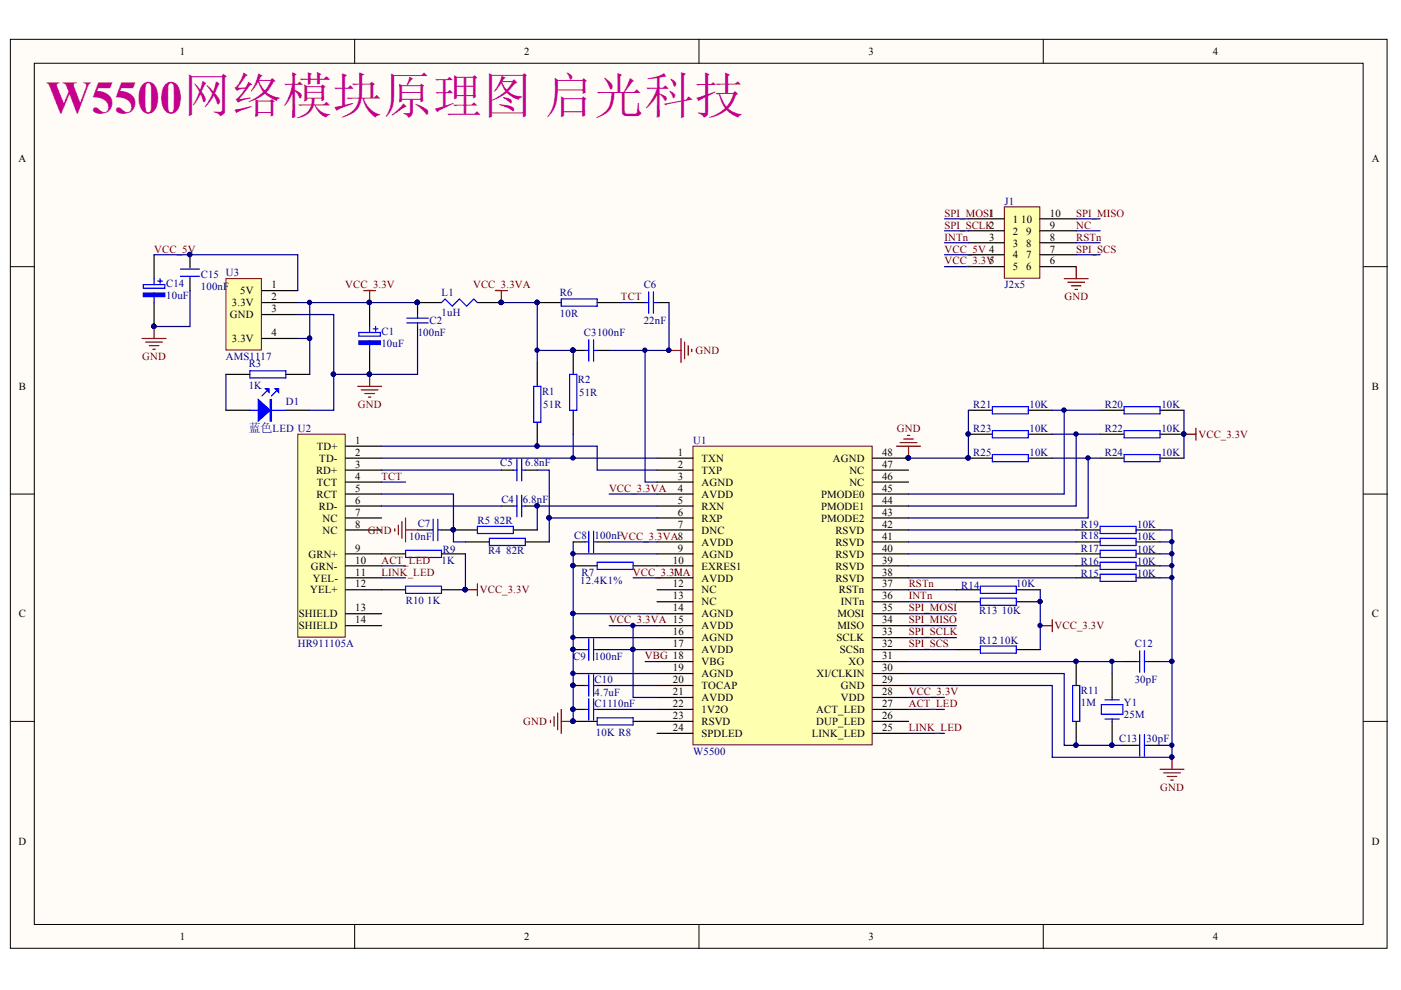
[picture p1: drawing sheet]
<svg xmlns="http://www.w3.org/2000/svg" width="297mm" height="210mm" viewBox="0 0 297 210" stroke-linecap="round" stroke-linejoin="round" font-family="sans-serif">
<g fill="#fffcf8" stroke="#000" stroke-width=".21">
<path d="M2.2 8.3h291.9v192.8h-291.9z"/>
<path d="M7.3 13.4h281.7v182.6h-281.7z"/>
</g>
<path d="M75.2 8.3v5.1M148.2 8.3v5.1M221.2 8.3v5.1M2.2 56.5h5.1M289.1 56.5h5.1M2.2 104.7h5.1M289.1 104.7h5.1M2.2 153h5.1M289.1 153h5.1M75.2 196.1v5.1M148.2 196.1v5.1M221.2 196.1v5.1" fill="none" stroke="#000" stroke-width=".21"/>
<path d="M146.9 94.6h38v63.3h-38z" fill="#ffffb0" stroke="#800000" stroke-width=".21"/>
<g fill="none" stroke="#000" stroke-width=".25">
<path d="M139.3 97.1h7.6M139.3 99.7h7.6M185 97.1h7.6M185 99.7h7.6M139.3 102.2h7.6M139.3 104.7h7.6M139.3 107.3h7.6M139.3 109.8h7.6M139.3 112.4h7.6M139.3 114.9h7.6M139.3 117.4h7.6M139.3 120h7.6"/>
<path d="M185 102.2h7.6M185 104.7h7.6M185 107.3h7.6M185 109.8h7.6M185 112.4h7.6M185 114.9h7.6M185 117.4h7.6M185 120h7.6M139.3 122.5h7.6M139.3 125h7.6M139.3 127.6h7.6M139.3 130.1h7.6"/>
<path d="M139.3 132.7h7.6M139.3 135.2h7.6M139.3 137.7h7.6M185 122.5h7.6M185 125h7.6M185 127.6h7.6M185 130.1h7.6M185 132.7h7.6M185 135.2h7.6M185 137.7h7.6M139.3 140.3h7.6M139.3 142.8h7.6"/>
<path d="M139.3 145.3h7.6M139.3 147.9h7.6M139.3 150.4h7.6M139.3 153h7.6M139.3 155.5h7.6M185 140.3h7.6M185 142.8h7.6M185 145.3h7.6M185 147.9h7.6M185 150.4h7.6M185 153h7.6M185 155.5h7.6"/>
</g>
<circle cx="192.6" cy="97.1" r=".46" fill="#000080" stroke="#000080" stroke-width=".21"/>
<path d="M63.1 92.1h10.1v43h-10.1z" fill="#ffffb0" stroke="#800000" stroke-width=".21"/>
<g fill="none" stroke="#000" stroke-width=".25">
<path d="M47.9 79.4h5.1M60.6 79.4h5.1M78.4 64.2v5M78.4 74.3v5.1M88.5 69.2v2.6M93.6 64.2h-5.1v2.5M101.2 64.2h5.1M113.9 76.8v5.1M113.9 64.2h5.1M124.1 74.3h-2.6v5.1M126.6 74.3h2.6M126.6 64.2h5.1"/>
<path d="M134.2 64.2h2.6M139.3 64.2h2.5M47.9 87h5.1M60.6 87h5.1M73.3 94.6h7.6M73.3 97.1h7.6M73.3 99.7h7.6M106.3 99.7h2.5M111.4 99.7h2.5M113.9 89.5v5.1M121.5 87v5.1M205.3 97.1h5.1"/>
<path d="M205.3 87h5.1M205.3 92.1h5.1M218 97.1h5.1M218 87h5.1M218 92.1h5.1M233.3 97.1h5M233.3 87h5M233.3 92.1h5M245.9 97.1h5.1M245.9 87h5.1M245.9 92.1h5.1M73.3 102.2h7.6"/>
<path d="M73.3 104.7h7.6M73.3 107.3h7.6M73.3 109.8h7.6M73.3 112.4h7.6M73.3 117.4h12.7M73.3 120h7.6M88.5 112.4h2.6M93.6 112.4h7.6M93.6 117.4h5.1M98.7 114.9h5.1M106.3 107.3h2.5M108.8 112.4h5.1"/>
<path d="M111.4 107.3h2.5M111.4 114.9h5.1M121.5 120h5.1M121.5 114.9h2.6M126.6 114.9h2.6M134.2 120h5.1M228.2 112.4h5.1M228.2 117.4h5.1M228.2 120h5.1M228.2 114.9h5.1M240.9 112.4h5M240.9 117.4h5"/>
<path d="M240.9 120h5M240.9 114.9h5M73.3 122.5h7.6M73.3 125h12.7M73.3 130.1h7.6M73.3 132.7h7.6M93.6 125h5.1M121.5 137.7h2.6M126.6 137.7h2.6M202.8 125h5.1M202.8 137.7h5.1M202.8 127.6h5.1"/>
<path d="M215.5 125h5.1M215.5 137.7h5.1M215.5 127.6h5.1M228.2 122.5h5.1M240.9 122.5h5M121.5 145.3h2.6M121.5 150.4h2.6M121.5 153h5.1M126.6 145.3h2.6M126.6 150.4h2.6M134.2 153h5.1M228.2 140.3v5"/>
<path d="M228.2 153v5M235.8 142.8v5.1M235.8 153v5M238.3 158h2.6M238.3 140.3h2.6M243.4 158h2.5M243.4 140.3h2.5"/>
</g>
<g fill="#000080" stroke="#000080" stroke-width=".21">
<circle cx="113.9" cy="94.6" r=".46"/>
<circle cx="88.5" cy="64.1" r=".47"/>
<circle cx="121.5" cy="74.3" r=".46"/>
<circle cx="78.3" cy="64.1" r=".47"/>
<circle cx="78.3" cy="79.3" r=".47"/>
<circle cx="106.2" cy="64.1" r=".46"/>
<circle cx="121.5" cy="97.1" r=".46"/>
<circle cx="113.9" cy="64.1" r=".46"/>
<circle cx="113.9" cy="74.3" r=".46"/>
<circle cx="141.8" cy="74.3" r=".46"/>
<circle cx="136.7" cy="74.3" r=".46"/>
<circle cx="96.1" cy="112.3" r=".46"/>
<circle cx="113.9" cy="107.2" r=".46"/>
<circle cx="121.5" cy="152.9" r=".46"/>
<circle cx="121.5" cy="119.9" r=".46"/>
<circle cx="116.4" cy="109.8" r=".46"/>
<circle cx="121.5" cy="117.4" r=".47"/>
<circle cx="121.5" cy="137.7" r=".46"/>
<circle cx="121.5" cy="135.1" r=".46"/>
<circle cx="121.5" cy="145.3" r=".46"/>
<circle cx="121.5" cy="142.8" r=".47"/>
<circle cx="121.5" cy="130.1" r=".46"/>
<circle cx="134.2" cy="132.6" r=".46"/>
<circle cx="134.2" cy="137.7" r=".46"/>
<circle cx="121.5" cy="150.4" r=".47"/>
<circle cx="98.6" cy="125" r=".47"/>
<circle cx="248.4" cy="160.5" r=".46"/>
<circle cx="235.7" cy="158" r=".47"/>
<circle cx="228.1" cy="158" r=".46"/>
<circle cx="228.1" cy="140.2" r=".46"/>
<circle cx="235.7" cy="140.2" r=".46"/>
<circle cx="248.4" cy="140.2" r=".46"/>
<circle cx="248.4" cy="158" r=".46"/>
<circle cx="220.5" cy="127.5" r=".46"/>
<circle cx="220.5" cy="132.6" r=".46"/>
<circle cx="248.4" cy="114.8" r=".46"/>
<circle cx="248.4" cy="117.4" r=".46"/>
<circle cx="248.4" cy="119.9" r=".46"/>
<circle cx="248.4" cy="122.5" r=".46"/>
<circle cx="251" cy="92" r=".46"/>
<circle cx="205.3" cy="92" r=".46"/>
<circle cx="205.3" cy="97.1" r=".46"/>
<circle cx="192.6" cy="97.1" r=".46"/>
<circle cx="225.6" cy="87" r=".47"/>
<circle cx="228.1" cy="92" r=".46"/>
<circle cx="230.7" cy="97.1" r=".46"/>
</g>
<g fill="none" stroke="#00f" stroke-width=".25">
<path d="M53 78.6h7.6v1.5h-7.6zM76.1 70.5h4.6v.8h-4.6zM78.4 69.2v1.3M78.4 72.3v2M79.1 69.7h1M79.6 69.2v1M86.2 67.5h4.6M86.2 68.5h4.6M88.5 66.7v.8M88.5 68.5v.7M93.6 64.2l.8-.8 1.5 1.5 1.5-1.5 1.5 1.5 1.6-1.5 .7 .8M119 63.4h7.6v1.5h-7.6z"/>
<path d="M120.8 79.4h1.5v7.6h-1.5zM124.1 74.3h.7M124.8 72v4.6M125.8 74.3h.8M125.8 72v4.6M136.8 64.2h.7M137.5 61.9v4.5M138.5 64.2h.8M138.5 61.9v4.5M53 87h7.6M56.5 82.9l-1 1M58.6 82.9l-1.1 1"/>
<path d="M108.8 99.7h.8M109.6 97.4v4.6M110.6 97.4v4.6M110.6 99.7h.8M113.2 81.9h1.5v7.6h-1.5zM210.4 86.2h7.6v1.6h-7.6zM210.4 91.3h7.6v1.5h-7.6zM210.4 96.4h7.6v1.5h-7.6zM238.3 86.2h7.6v1.6h-7.6zM238.3 91.3h7.6v1.5h-7.6zM238.3 96.4h7.6v1.5h-7.6zM86 116.7h7.6v1.5h-7.6z"/>
<path d="M91.1 112.4h.7M91.8 110.1v4.5M92.8 112.4h.8M92.8 110.1v4.5M101.2 111.6h7.6v1.5h-7.6zM103.8 114.1h7.6v1.6h-7.6zM108.8 107.3h.8M109.6 105v4.6M110.6 107.3h.8M110.6 105v4.6M124.1 114.9h.7M124.8 112.6v4.6"/>
<path d="M125.8 112.6v4.6M125.8 114.9h.8M126.6 119.2h7.6v1.5h-7.6zM233.3 111.6h7.6v1.5h-7.6zM233.3 114.1h7.6v1.6h-7.6zM233.3 119.2h7.6v1.5h-7.6zM233.3 116.7h7.6v1.5h-7.6zM86 124.3h7.6v1.5h-7.6zM124.1 137.7h.7M124.8 135.4v4.6M125.8 135.4v4.6M125.8 137.7h.8"/>
<path d="M207.9 124.3h7.6v1.5h-7.6zM207.9 126.8h7.6v1.5h-7.6zM207.9 137h7.6v1.5h-7.6zM233.3 121.7h7.6v1.6h-7.6zM241.6 138v4.6M242.6 138v4.6M124.1 145.3h.7M124.1 150.4h.7M124.8 143.1v4.5M124.8 148.1v4.6M125.8 143.1v4.5M125.8 148.1v4.6"/>
<path d="M125.8 145.3h.8M125.8 150.4h.8M126.6 152.2h7.6v1.5h-7.6zM227.4 145.3h1.5v7.7h-1.5zM233.5 149.4h4.6v2h-4.6zM234.3 152.4h3M234.3 148.4h3M235.8 147.9v.5M235.8 152.4v.6M240.9 158h.7M240.9 140.3h.7M241.6 155.7v4.6"/>
<path d="M242.6 158h.8M242.6 155.7v4.6M242.6 140.3h.8"/>
</g>
<g fill="#00f" stroke="#00f" stroke-width=".25">
<path d="M54.8 84.7l2.5 2.3-2.5 2.3z"/>
<path d="M58.3 82.4h.8v.8z"/>
<path d="M56.3 82.4h.7v.8z"/>
<path d="M76.1 72.3h4.6v.7h-4.6z" fill-rule="evenodd"/>
<path d="M57.3 84.7h.2v4.6h-.2z" fill-rule="evenodd"/>
</g>
<g fill="none" stroke="#800000" stroke-width=".25">
<path d="M77.1 61.6h2.5M78.4 61.6v2.6M78.4 79.4v2.5M105 61.6h2.6M106.3 61.6v2.6M141.8 74.3h2.6M144.4 71.8v5M145.1 72.5v3.6M145.9 73.3v2M146.7 74v.6M75.8 81.9h5.1M76.6 82.7h3.5"/>
<path d="M77.4 83.4h2M78.1 84.2h.5M190.1 94.6h5.1M190.8 93.8h3.6M191.6 93.1h2M192.4 92.3h.5M192.6 94.6v2.5M251 92.1h2.6M253.6 90.8v2.5M83.7 112.1v.5M84.5 111.3v2.1M85.2 110.6v3.5"/>
<path d="M86 109.8v5.1M86 112.4h2.5M98.7 125h2.5M101.2 123.8v2.5M220.6 132.7h2.5M223.1 131.4v2.5M116.7 152.7v.5M117.5 151.9v2.1M118.2 151.2v3.5M119 150.4v5.1M119 153h2.5M245.9 163.1h5.1"/>
<path d="M246.7 163.9h3.6M247.5 164.6h2M248.2 165.4h.5M248.5 160.6v2.5"/>
</g>
<g fill="none" stroke="#000080" stroke-width=".25">
<path d="M106.3 64.2h7.6v12.6M113.9 74.3h7.6M131.7 64.2h2.5M136.8 74.3v27.9h2.5M141.8 64.2v10.1h-12.6M80.9 94.6h45.7v5.1h12.7M80.9 97.1h58.4M80.9 99.7h25.4M113.9 99.7h2.6v10.1M121.5 92.1v5M205.3 87v10.1h-12.7M223.1 97.1h10.2"/>
<path d="M223.1 87h10.2M223.1 92.1h10.2M225.6 87v17.7h-33M228.2 92.1v15.2h-35.6M230.7 97.1v12.7h-38.1M251 87v10.1M80.9 104.7h15.2v10.2h2.6M80.9 107.3h25.4M80.9 102.2h5.1M80.9 120h5.1M98.7 117.4v7.6M121.5 114.9v15.2"/>
<path d="M121.5 117.4h17.8M129.2 104.7h10.1M129.2 114.9h10.1M139.3 107.3h-25.4v5.1M192.6 117.4h35.6M192.6 114.9h35.6M192.6 120h35.6M192.6 112.4h35.6M245.9 112.4h2.6v27.9M245.9 117.4h2.6M245.9 114.9h2.6M245.9 120h2.6"/>
<path d="M80.9 122.5h5.1M121.5 135.2h17.8M129.2 132.7h10.1M129.2 137.7h10.1M134.2 132.7v15.2h5.1M134.2 122.5h5.1M139.3 130.1h-17.8v22.9M192.6 122.5h35.6M192.6 135.2h10.2M192.6 132.7h10.2M192.6 137.7h10.2M192.6 130.1h10.2"/>
<path d="M192.6 127.6h10.2M192.6 125h10.2M220.6 125v12.7M245.9 122.5h2.6M121.5 142.8h17.8M129.2 145.3h10.1M129.2 150.4h10.1M192.6 142.8h33v15.2h12.7M192.6 150.4h7.6M192.6 155.5h7.6M192.6 147.9h7.6M192.6 140.3h45.7"/>
<path d="M235.8 140.3v2.5M245.9 140.3h2.6v20.3h-25.4v-15.3h-30.5M245.9 158h2.6"/>
</g>
<path d="M212.9 43.9h7.6v15.1h-7.6z" fill="#ffffb0" stroke="#800000" stroke-width=".21"/>
<path d="M205.3 46.4h7.6M205.3 48.9h7.6M205.3 51.5h7.6M205.3 54h7.6M205.3 56.5h7.6M220.6 46.4h7.6M220.6 48.9h7.6M220.6 51.5h7.6M220.6 54h7.6M220.6 56.5h7.6" fill="none" stroke="#000" stroke-width=".25"/>
<path d="M139.3 109.8h-22.8v5.1" fill="none" stroke="#000080" stroke-width=".25"/>
<circle cx="116.4" cy="109.8" r=".46" fill="#000080" stroke="#000080" stroke-width=".21"/>
<path d="M47.9 59.1h7.5v15.1h-7.5z" fill="#ffffb0" stroke="#800000" stroke-width=".21"/>
<path d="M32.7 54v5.1M40.3 54v2.8M40.3 58.8v2.8M32.7 64.2v5M55.5 61.6h7.6M55.5 64.2h7.6M55.5 66.7h7.6M55.5 71.8h7.6" fill="none" stroke="#000" stroke-width=".25"/>
<g fill="none" stroke="#000080" stroke-width=".25">
<path d="M32.7 54h30.4v7.6M200.2 56.5h5.1M200.2 54h5.1M200.2 51.5h5.1M200.2 48.9h5.1M200.2 46.4h5.1M228.2 54h5.1M228.2 51.5h5.1M228.2 48.9h5.1M228.2 46.4h5.1M40.3 61.6v7.6h-7.6M47.9 79.4v7.6"/>
<path d="M63.1 66.7h7.7v12.7h17.7v-7.6M63.1 64.2h25.4M63.1 71.8h2.6M65.7 64.2v15.2M70.8 79.4v7.6h-5.1M136.8 140.3h2.5"/>
</g>
<g fill="#000080" stroke="#000080" stroke-width=".21">
<circle cx="88.5" cy="64.1" r=".47"/>
<circle cx="70.7" cy="79.3" r=".47"/>
<circle cx="65.6" cy="71.7" r=".46"/>
<circle cx="65.6" cy="64.1" r=".46"/>
<circle cx="32.6" cy="69.2" r=".46"/>
<circle cx="40.2" cy="54" r=".47"/>
</g>
<path d="M32.7 59.1v1.2M33.4 59.6h1M33.9 59.1v1M38.3 58.6h4M38.3 57.1h4M30.4 60.3h4.6v.8h-4.6zM32.7 62.1v2.1" fill="none" stroke="#00f" stroke-width=".25"/>
<path d="M30.4 62.1h4.6v.8h-4.6z" fill-rule="evenodd" fill="#00f" stroke="#00f" stroke-width=".25"/>
<path d="M225.6 59.1h5.1M226.4 59.8h3.6M228.2 56.5v2.6M30.1 71.8h5.1M30.9 72.5h3.5M31.7 73.3h2M32.4 74h.5M32.7 69.2v2.6M227.2 60.6h2M227.9 61.4h.5" fill="none" stroke="#800000" stroke-width=".25"/>
<text font-size="9.6" fill="#c5008e" x="9.8" y="24">W5500网络模块原理图 启光科技</text>
<text font-size="2.5" fill="#000080" x="52.7" y="91.5">蓝色LED U2</text>
<g font-size="2.3">
<text x="38.1" y="11.7">1</text>
<text x="111.1" y="11.7">2</text>
<text x="184.1" y="11.7">3</text>
<text x="257.1" y="11.7">4</text>
<text x="3.9" y="34.5">A</text>
<text x="290.9" y="34.5">A</text>
<text x="214.7" y="47.2">1</text>
<text x="216.5" y="47.2">10</text>
<text x="222.6" y="45.9">10</text>
<text x="209.7" y="51">3</text>
<text x="214.7" y="49.7">2</text>
<text x="214.7" y="52.3">3</text>
<text x="217.6" y="52.3">8</text>
<text x="217.6" y="49.7">9</text>
<text x="222.6" y="53.5">7</text>
<text x="222.6" y="51">8</text>
<text x="222.6" y="48.5">9</text>
<text x="209.7" y="56.1">5</text>
<text x="214.7" y="54.8">4</text>
<text x="214.7" y="57.3">5</text>
<text x="217.6" y="57.3">6</text>
<text x="217.6" y="54.8">7</text>
<text x="222.6" y="56.1">6</text>
<text x="49.2" y="64.9">3.3V</text>
<text x="51" y="62.4">5V</text>
<text x="57.5" y="61.1">1</text>
<text x="57.5" y="63.7">2</text>
<text x="48.8" y="67.5">GND</text>
<text x="57.5" y="66.2">3</text>
<text x="57.5" y="71.3">4</text>
<text x="49.2" y="72.5">3.3V</text>
<text x="4" y="82.7">B</text>
<text x="290.9" y="82.7">B</text>
<text x="67.2" y="95.3">TD+</text>
<text x="75.3" y="94.1">1</text>
<text x="67" y="100.4">RD+</text>
<text x="67.7" y="97.9">TD-</text>
<text x="75.3" y="96.6">2</text>
<text x="75.3" y="99.1">3</text>
<text x="75.3" y="101.7">4</text>
<text x="143.7" y="96.6">1</text>
<text x="143.7" y="99.1">2</text>
<text x="143.7" y="101.7">3</text>
<text x="148.7" y="97.9">TXN</text>
<text x="148.7" y="100.4">TXP</text>
<text x="176.6" y="97.9">AGND</text>
<text x="180.1" y="100.4">NC</text>
<text x="187" y="101.7">46</text>
<text x="187" y="99.1">47</text>
<text x="187" y="96.6">48</text>
<text x="67.1" y="105.6">RCT</text>
<text x="67.2" y="102.9">TCT</text>
<text x="75.3" y="104.3">5</text>
<text x="75.3" y="106.8">6</text>
<text x="143.7" y="104.3">4</text>
<text x="143.7" y="106.8">5</text>
<text x="148.7" y="102.9">AGND</text>
<text x="148.7" y="105.6">AVDD</text>
<text x="174.1" y="105.6">PMODE0</text>
<text x="180.1" y="102.9">NC</text>
<text x="187" y="106.8">44</text>
<text x="187" y="104.3">45</text>
<text x="67.6" y="108.1">RD-</text>
<text x="68.4" y="110.6">NC</text>
<text x="68.4" y="113.2">NC</text>
<text x="75.3" y="109.4">7</text>
<text x="75.3" y="111.9">8</text>
<text x="143.7" y="109.4">6</text>
<text x="143.7" y="111.9">7</text>
<text x="148.7" y="108.1">RXN</text>
<text x="148.7" y="110.6">RXP</text>
<text x="148.7" y="113.2">DNC</text>
<text x="174.1" y="110.6">PMODE2</text>
<text x="174.1" y="108.1">PMODE1</text>
<text x="177.1" y="113.2">RSVD</text>
<text x="187" y="111.9">42</text>
<text x="187" y="109.4">43</text>
<text x="65.4" y="118.2">GRN+</text>
<text x="75.3" y="117">9</text>
<text x="75.3" y="119.5">10</text>
<text x="142.6" y="119.5">10</text>
<text x="143.7" y="117">9</text>
<text x="148.7" y="115.7">AVDD</text>
<text x="148.7" y="118.2">AGND</text>
<text x="177.1" y="118.2">RSVD</text>
<text x="177.1" y="115.7">RSVD</text>
<text x="187" y="119.5">39</text>
<text x="187" y="117">40</text>
<text x="187" y="114.4">41</text>
<text x="65.7" y="125.8">YEL+</text>
<text x="65.9" y="120.8">GRN-</text>
<text x="66.3" y="123.3">YEL-</text>
<text x="75.3" y="122">11</text>
<text x="75.3" y="124.6">12</text>
<text x="142.6" y="124.6">12</text>
<text x="148.7" y="120.8">EXRES1</text>
<text x="148.7" y="123.3">AVDD</text>
<text x="148.7" y="125.8">NC</text>
<text x="177.1" y="123.3">RSVD</text>
<text x="177.1" y="120.8">RSVD</text>
<text x="177.9" y="125.8">RSTn</text>
<text x="187" y="124.6">37</text>
<text x="187" y="122">38</text>
<text x="4" y="130.9">C</text>
<text x="63.4" y="130.9">SHIELD</text>
<text x="75.3" y="129.6">13</text>
<text x="142.6" y="127.1">13</text>
<text x="142.6" y="129.6">14</text>
<text x="148.7" y="128.4">NC</text>
<text x="148.7" y="130.9">AGND</text>
<text x="177.5" y="130.9">MOSI</text>
<text x="178.3" y="128.4">INTn</text>
<text x="187" y="129.6">35</text>
<text x="187" y="127.1">36</text>
<text x="290.9" y="130.9">C</text>
<text x="63.4" y="133.4">SHIELD</text>
<text x="75.3" y="132.2">14</text>
<text x="142.6" y="134.7">16</text>
<text x="142.6" y="137.2">17</text>
<text x="148.7" y="133.4">AVDD</text>
<text x="148.7" y="136">AGND</text>
<text x="177.4" y="136">SCLK</text>
<text x="177.5" y="133.4">MISO</text>
<text x="187" y="137.2">32</text>
<text x="187" y="134.7">33</text>
<text x="187" y="132.2">34</text>
<text x="142.6" y="142.3">19</text>
<text x="148.7" y="138.5">AVDD</text>
<text x="148.7" y="141">VBG</text>
<text x="148.7" y="143.6">AGND</text>
<text x="173.1" y="143.6">XI/CLKIN</text>
<text x="178" y="138.5">SCSn</text>
<text x="179.9" y="141">XO</text>
<text x="187" y="142.3">30</text>
<text x="187" y="139.8">31</text>
<text x="142.6" y="144.8">20</text>
<text x="142.6" y="147.4">21</text>
<text x="142.6" y="149.9">22</text>
<text x="148.7" y="146.1">TOCAP</text>
<text x="148.7" y="148.6">AVDD</text>
<text x="178.3" y="148.6">VDD</text>
<text x="178.3" y="146.1">GND</text>
<text x="187" y="149.9">27</text>
<text x="187" y="147.4">28</text>
<text x="187" y="144.8">29</text>
<text x="142.6" y="152.4">23</text>
<text x="142.6" y="155">24</text>
<text x="148.7" y="151.2">1V2O</text>
<text x="148.7" y="153.7">RSVD</text>
<text x="173.1" y="153.7">DUP_LED</text>
<text x="173.1" y="151.2">ACT_LED</text>
<text x="187" y="155">25</text>
<text x="187" y="152.4">26</text>
<text x="148.7" y="156.2">SPDLED</text>
<text x="172.1" y="156.2">LINK_LED</text>
<text x="3.9" y="179.1">D</text>
<text x="290.9" y="179.1">D</text>
<text x="38.1" y="199.4">1</text>
<text x="111.1" y="199.4">2</text>
<text x="184.1" y="199.4">3</text>
<text x="257.1" y="199.4">4</text>
</g>
<g font-size="2.3" fill="#800000">
<text x="200.3" y="45.9">SPI_MOSI1</text>
<text x="228.2" y="45.9">SPI_MISO</text>
<text x="32.7" y="53.5">VCC_5V</text>
<text x="200.3" y="53.5">VCC_5V 4</text>
<text x="200.3" y="48.5">SPI_SCLK2</text>
<text x="200.3" y="51">INTn</text>
<text x="228.2" y="48.5">NC</text>
<text x="228.2" y="53.5">SPI_SCS</text>
<text x="228.2" y="51">RSTn</text>
<text x="200.3" y="56.1">VCC_3.3V</text>
<text x="73.2" y="61.1">VCC_3.3V</text>
<text x="100.3" y="61.1">VCC_3.3VA</text>
<text x="131.7" y="63.7">TCT</text>
<text x="225.7" y="63.7">GND</text>
<text x="30.2" y="76.3">GND</text>
<text x="147.5" y="75.1">GND</text>
<text x="75.9" y="86.5">GND</text>
<text x="190.1" y="91.5">GND</text>
<text x="254.1" y="92.8">VCC_3.3V</text>
<text x="80.9" y="101.7">TCT</text>
<text x="129.1" y="104.3">VCC_3.3VA</text>
<text x="78" y="113.2">GND</text>
<text x="80.9" y="119.5">ACT_LED</text>
<text x="80.9" y="122">LINK_LED</text>
<text x="101.7" y="125.8">VCC_3.3V</text>
<text x="134.2" y="122">VCC_3.31V1A</text>
<text x="192.7" y="124.6">RSTn</text>
<text x="192.7" y="129.6">SPI_MOSI</text>
<text x="192.7" y="127.1">INTn</text>
<text x="129.1" y="132.2">VCC_3.3VA 15</text>
<text x="192.7" y="137.2">SPI_SCS</text>
<text x="192.7" y="134.7">SPI_SCLK</text>
<text x="192.7" y="132.2">SPI_MISO</text>
<text x="223.6" y="133.4">VCC_3.3V</text>
<text x="136.7" y="139.8">VBG 18</text>
<text x="192.7" y="149.9">ACT_LED</text>
<text x="192.7" y="147.4">VCC_3.3V</text>
<text x="111" y="153.7">GND</text>
<text x="192.7" y="155">LINK_LED</text>
<text x="246" y="167.7">GND</text>
</g>
<g font-size="2.3" fill="#000080">
<text x="212.9" y="43.4">J1</text>
<text x="42.6" y="58.9">C15 U3</text>
<text x="35.2" y="60.9">C14</text>
<text x="35.2" y="63.4">10uF</text>
<text x="42.6" y="61.4">100nF</text>
<text x="93.6" y="62.7">L1</text>
<text x="118.7" y="62.7">R6</text>
<text x="136.5" y="61.1">C6</text>
<text x="212.9" y="61.1">J2x5</text>
<text x="80.9" y="71">C1</text>
<text x="88.6" y="71.3">100nF</text>
<text x="91.1" y="68.7">C2</text>
<text x="93.6" y="67">1uH</text>
<text x="118.7" y="67.2">10R</text>
<text x="123.8" y="71.3">C3100nF</text>
<text x="136.5" y="68.7">22nF</text>
<text x="47.9" y="76.3">AMS1117</text>
<text x="52.7" y="77.9">R3</text>
<text x="80.9" y="73.6">10uF</text>
<text x="52.7" y="82.4">1K</text>
<text x="114.9" y="83.7">R1</text>
<text x="122.5" y="81.2">R2</text>
<text x="122.8" y="83.9">51R</text>
<text x="60.6" y="86">D1</text>
<text x="115.2" y="86.5">51R</text>
<text x="206.4" y="86.5">R21</text>
<text x="218.3" y="86.5">10K</text>
<text x="234.2" y="86.5">R20</text>
<text x="246.2" y="86.5">10K</text>
<text x="147" y="94.1">U1</text>
<text x="206.4" y="91.5">R23</text>
<text x="218.3" y="91.5">10K</text>
<text x="234.2" y="91.5">R22</text>
<text x="246.2" y="91.5">10K</text>
<text x="106.1" y="98.9">C5</text>
<text x="111.4" y="98.9">6.8nF</text>
<text x="206.4" y="96.6">R25</text>
<text x="218.3" y="96.6">10K</text>
<text x="234.2" y="96.6">R24</text>
<text x="246.2" y="96.6">10K</text>
<text x="106.3" y="106.6">C4</text>
<text x="110.9" y="106.6">6.8nF</text>
<text x="88.6" y="111.6">C7</text>
<text x="101.2" y="111.1">R5</text>
<text x="104.8" y="111.1">82R</text>
<text x="229.2" y="111.9">R19</text>
<text x="241.1" y="111.9">10K</text>
<text x="86.8" y="114.4">10nF</text>
<text x="93.6" y="119.5">1K</text>
<text x="93.9" y="117.2">R9</text>
<text x="103.5" y="117.5">R4</text>
<text x="107.3" y="117.5">82R</text>
<text x="121.8" y="114.2">C8</text>
<text x="126.1" y="114.2">100nFVCC_3.3VA8</text>
<text x="229.2" y="119.7">R16</text>
<text x="229.2" y="117">R17</text>
<text x="229.2" y="114.2">R18</text>
<text x="241.1" y="119.7">10K</text>
<text x="241.1" y="117.2">10K</text>
<text x="241.1" y="114.4">10K</text>
<text x="123" y="123.8">12.4K1%</text>
<text x="123.3" y="122">R7</text>
<text x="203.8" y="124.8">R14</text>
<text x="215.5" y="124.6">10K</text>
<text x="229.2" y="122.3">R15</text>
<text x="241.1" y="122.3">10K</text>
<text x="86" y="128.1">R10</text>
<text x="90.6" y="128.1">1K</text>
<text x="207.6" y="130.1">R13</text>
<text x="212.4" y="130.1">10K</text>
<text x="63.1" y="137.2">HR911105A</text>
<text x="207.6" y="136.5">R12</text>
<text x="211.9" y="136.5">10K</text>
<text x="240.6" y="137.2">C12</text>
<text x="121.5" y="140">C9</text>
<text x="126.1" y="140">100nF</text>
<text x="126.1" y="144.8">C10</text>
<text x="126.1" y="147.6">4.7uF</text>
<text x="126.1" y="149.9">C1110nF</text>
<text x="229.2" y="147.1">R11</text>
<text x="229.2" y="149.6">1M</text>
<text x="238.3" y="149.6">Y1</text>
<text x="240.6" y="144.8">30pF</text>
<text x="126.3" y="156">10K R8</text>
<text x="238.3" y="152.2">25M</text>
<text x="147" y="160">W5500</text>
<text x="237.3" y="157.2">C13</text>
<text x="243.1" y="157.2">30pF</text>
</g>
</svg>
